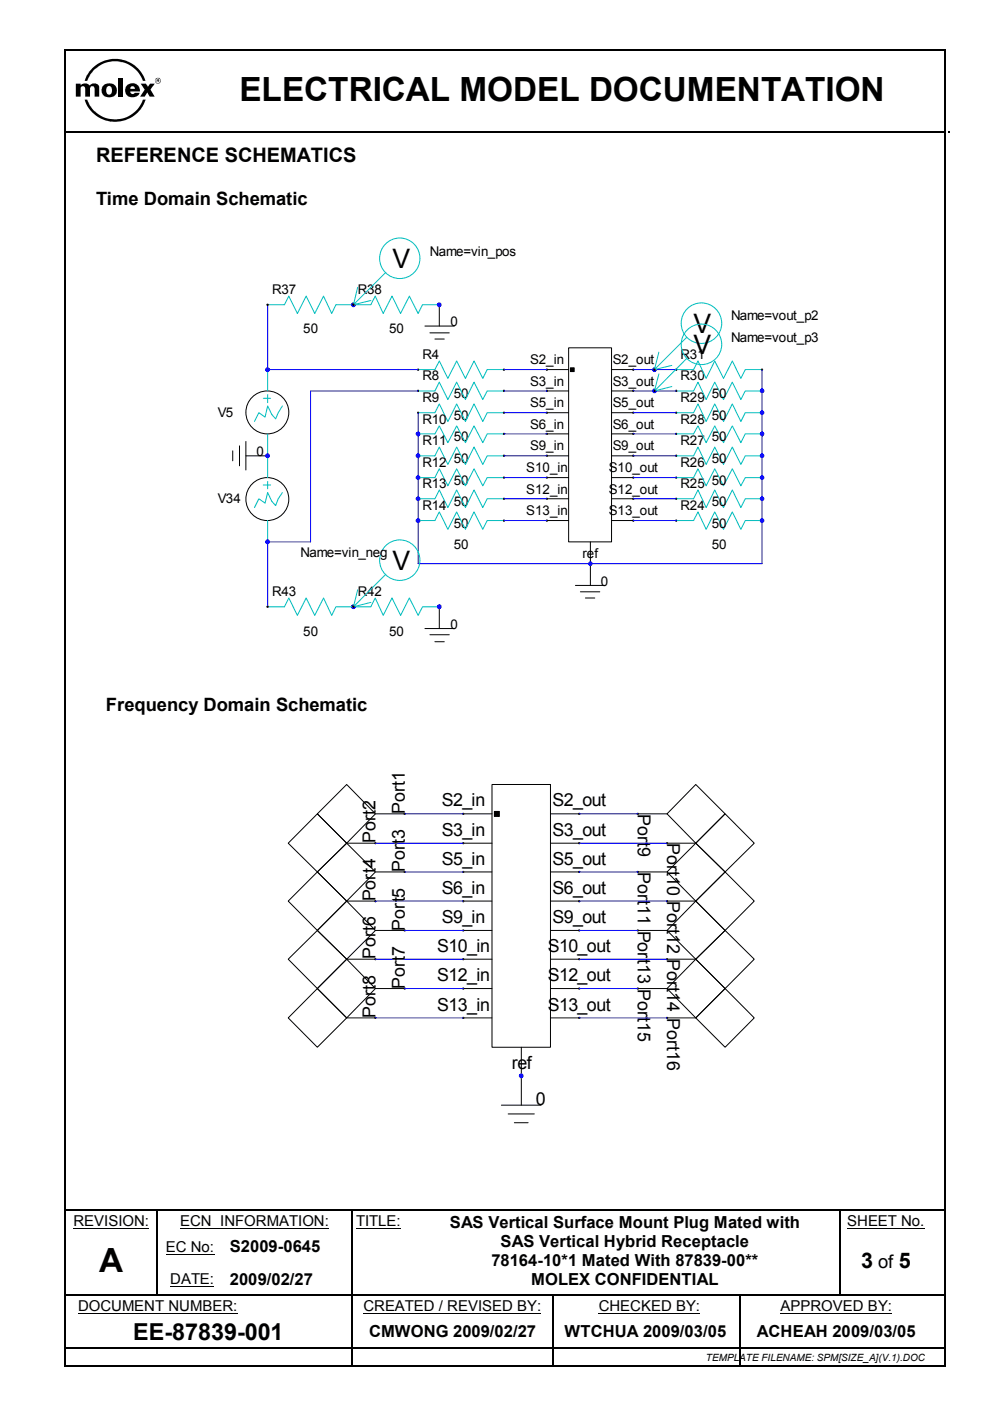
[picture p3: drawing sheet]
<svg xmlns="http://www.w3.org/2000/svg" width="210mm" height="297mm" viewBox="0 0 210 297" stroke-linecap="round" stroke-linejoin="round" font-family="sans-serif">
<g fill="#000">
<path d="M14 27.7h.4v.4h-.4zM201.2 27.7h.3v.4h-.3zM33.2 256.7h.2v.3h-.2zM33.2 256.4h.3v.3h-.3zM74.6 256.7h.2v.3h-.2zM74.6 256.4h.3v.3h-.3zM86.8 256.4h.3v.3h-.3zM178.1 256.7h.2v.3h-.2zM178.1 256.4h.3v.3h-.3zM197.8 256.4h.3v.3h-.3zM33.2 260.7h.2v.9h-.2zM33.2 267.6h.2v.9h-.2z"/>
<path d="M33.2 274.5h.2v.2h-.2zM45.4 274.5h.3v.2h-.3zM74.5 278.8h.4v.8h-.4zM74.6 260.7h.2v.9h-.2zM74.6 267.6h.2v.9h-.2zM74.6 274.5h.2v.5h-.2zM86.8 274.5h.2v.2h-.2zM117.1 278.8h.3v.8h-.3zM117.1 274.7h.3v.3h-.3zM117.1 274.5h.3v.2h-.3zM156.8 274.7h.3v.3h-.3zM156.8 274.5h.3v.2h-.3z"/>
<path d="M156.8 278.8h.3v.8h-.3zM178.1 260.7h.2v.9h-.2zM178.1 267.6h.2v.9h-.2zM178.1 274.5h.2v.2h-.2zM74.5 285.7h.4v.3h-.4zM117.1 285.7h.3v.3h-.3zM156.8 285.7h.4v.3h-.4zM198.2 285.7h.3v.3h-.3zM198.4 285.7h.4v.3h-.4zM198.8 285.7h1.5v.3h-1.5z"/>
</g>
<g fill="none" stroke="#000" stroke-width=".34">
<path d="M14.4 27.9h185.9M14 256.5h19.2M33.5 256.5h41.1M74.9 256.5h11.9M87.1 256.5h91M178.4 256.5h19.4M198.1 256.5h2.2M74.7 279.6v9.7M117.3 279.6v9.7M14 285.8h60.5M74.9 285.8h42.2M117.4 285.8h39.4"/>
<path d="M157.2 285.8h41"/>
</g>
<path d="M15.6 260.4h16M16.6 278.4h33.8M35.2 265.9h10.2M36.1 272.8h9.3M38.2 260.4h31.6M75.5 260.4h9.5M77.1 278.4h37.7M127 278.4h21.5M165.6 278.4h23.6M179.7 260.4h16.4" fill="none" stroke="#000" stroke-width=".21"/>
<g fill="none" stroke="#000" stroke-width=".25">
<path d="M33.3 257v3.7M74.7 257v3.7M178.2 257v3.7M14 274.6h19.2M33.3 261.6v6M33.3 268.5v6M33.4 274.6h12M45.7 274.6h28.9M74.7 261.6v6M74.7 268.5v6M74.7 275v3.8M74.8 274.6h12"/>
<path d="M87 274.6h30.1M117.3 275v3.8M117.4 274.6h39.4M157 275v3.8M157 279.6v9.7M157.1 274.6h21M178.2 261.6v6M178.2 268.5v6M178.3 274.6h22"/>
</g>
<g fill="#000">
<path d="M22.7 18.4l.2-.1a.62 .62 0 0 1 .8 .6 .76 .76 0 0 1 0 .8 .76 .76 0 0 1-.8 .3 1.2 1.2 0 0 1-.2-1.6zM21.9 18.2a1.56 1.56 0 0 0 0 1.9 1.56 1.56 0 0 0 1.9 .4 1.51 1.51 0 0 0 .9-2 1.51 1.51 0 0 0-2.1-.8z" fill-rule="evenodd"/>
<path d="M19.6 14.5a6.8 6.8 0 0 1 11.3 2.6h-.6a6.3 6.3 0 0 0-5.9-4.1 6.3 6.3 0 0 0-5.9 4.1h-.6l.7-1.4z" fill-rule="evenodd"/>
<path d="M26.9 18.2a1.49 1.49 0 0 0 .9 2.4 1.82 1.82 0 0 0 1.7-.6l.1-.3h-1a.5 .5 0 0 1-.6 .2 .5 .5 0 0 1-.4-.5h2.1a1.63 1.63 0 0 0-1-1.6 1.63 1.63 0 0 0-1.8 .4zM27.8 18.4l.5-.1 .3 .5h-1z" fill-rule="evenodd"/>
<path d="M29.8 17.7h1.1l.5 .7 .4-.7h1l-.9 1.3 .9 1.5h-1.1l-.5-.9-.5 .9h-1l1-1.5z" fill-rule="evenodd"/>
<path d="M32.9 17.1a.63 .63 0 0 1 1.2 0 .63 .63 0 0 1-1.2 0zM32.9 17.1a.55 .55 0 0 0 1.1 0 .55 .55 0 0 0-1.1 0z" fill-rule="evenodd"/>
<path d="M33.4 16.9l.2 .2h-.2zM33.2 16.8v.6h.2v-.2h.2v.2h.2l-.1-.6z" fill-rule="evenodd"/>
<path d="M16.1 17.7h1v.4a1.26 1.26 0 0 1 1.9 0l.7-.4h.6l.6 .4 .1 .2v2.2h-.9v-1.8l-.3-.4h-.5l-.2 .4v1.8h-1v-1.7l-.3-.5h-.4l-.3 .3v1.9h-1z" fill-rule="evenodd"/>
<path d="M25.1 16.6h1v3.9h-1z" fill-rule="evenodd"/>
<path d="M17.9 21.1h.6a6.3 6.3 0 0 0 5.9 4.2 6.3 6.3 0 0 0 5.9-4.2h.6a6.8 6.8 0 0 1-6.5 4.7 6.8 6.8 0 0 1-6.5-4.7z" fill-rule="evenodd"/>
</g>
<path d="M20.4 48.8h169.1v89.4h-169.1z" fill="#fff"/>
<path d="M121 78h.8v.8h-.8z" fill-rule="evenodd" fill="#000"/>
<g fill="none" stroke="#000" stroke-width=".21">
<path d="M56.7 78.3h.1v.2h-.1zM88.6 78.3l.2 .1-.1 .1zM106.8 78.3h.2v.2h-.2zM115.9 78.3h.2v.2h-.2zM116 78.4h4.6M120.6 73.7h9.1v41.2h-9.1zM121 78h.8v.8h-.8zM129.7 78.4h4.6M134.2 78.3h.2v.2h-.2zM143.3 78.3h.2v.2h-.2zM161.5 78.3h.2v.2h-.2zM56.7 96.5h.1v.2h-.1z"/>
<path d="M88.6 82.8h.2v.2h-.2zM88.6 87.4h.2v.2h-.2zM88.6 91.9h.2v.2h-.2zM88.6 96.5h.2v.2h-.2zM106.8 82.8h.2v.2h-.2zM106.8 96.5h.2v.2h-.2zM115.9 82.8h.2v.2h-.2zM115.9 96.5h.2v.2h-.2zM116 82.9h4.6M116 87.5h4.6M116 92h4.6M116 96.6h4.6"/>
<path d="M129.7 82.9h4.6M129.7 87.5h4.6M129.7 92h4.6M129.7 96.6h4.6M134.2 82.8h.2v.2h-.2zM134.2 96.5h.2v.2h-.2zM143.3 96.5h.2v.2h-.2zM143.3 82.8h.2v.2h-.2zM161.5 96.5h.2v.2h-.2zM161.5 82.8h.2v.2h-.2zM88.6 101.2h.2v.2h-.2zM88.6 105.7h.2v.1h-.2z"/>
<path d="M88.6 110.3l.2 .1-.1 .1zM106.8 110.3h.2v.2h-.2zM115.9 110.3h.2v.2h-.2zM116 101.3h4.6M116 105.7h4.6M116 110.4h4.6M125.2 114.9v9.2M129.7 101.3h4.6M129.7 105.7h4.6M129.7 110.4h4.6M134.2 110.3h.2v.2h-.2zM143.3 110.3h.2v.2h-.2z"/>
<path d="M161.5 110.3h.2v.2h-.2zM122 124.1h6.3M123.1 125.5h4.1M124.2 126.8h2"/>
<circle cx="56.7" cy="87.4" r="4.6"/>
<circle cx="106.9" cy="92" r=".13"/>
<circle cx="106.9" cy="87.5" r=".13"/>
<circle cx="116" cy="92" r=".13"/>
<circle cx="116" cy="87.5" r=".13"/>
<circle cx="134.3" cy="92" r=".13"/>
<circle cx="134.3" cy="87.5" r=".13"/>
<circle cx="143.4" cy="92" r=".13"/>
<circle cx="143.4" cy="87.5" r=".13"/>
<circle cx="161.6" cy="92" r=".13"/>
<circle cx="161.6" cy="87.5" r=".13"/>
<circle cx="106.9" cy="101.3" r=".13"/>
<circle cx="106.9" cy="105.8" r=".13"/>
<circle cx="116" cy="101.3" r=".13"/>
<circle cx="116" cy="105.8" r=".13"/>
<circle cx="125.2" cy="119.5" r=".13"/>
<circle cx="134.3" cy="105.8" r=".13"/>
<circle cx="134.3" cy="101.3" r=".13"/>
<circle cx="143.4" cy="101.3" r=".13"/>
<circle cx="143.4" cy="105.8" r=".13"/>
<circle cx="161.6" cy="105.8" r=".13"/>
<circle cx="161.6" cy="101.3" r=".13"/>
</g>
<g fill="none" stroke="#00bfbf" stroke-width=".21">
<path d="M56.8 78.4v4.5M88.7 78.4h3.5l1-1.9 1.8 3.7 1.9-3.7 1.8 3.7 1.8-3.7 1.9 3.7 .9-1.8h3.6M143.4 78.4h3.7l.9-1.9 1.8 3.7 1.8-3.7 1.9 3.7 1.8-3.7 1.8 3.7 1-1.8h3.5M55.8 84.5h1.6M56.8 83.7v1.7M56.8 92v4.6M59.9 86.1l-.9 1.4-.5 1.3-.8-.9-.9-1.8-.6 2.3-1.3-.9-.9 1.9M88.7 82.9h3.5l1-1.9 1.8 3.7 1.9-3.7 1.8 3.7 1.8-3.7 1.9 3.7 .9-1.8h3.6M88.7 87.5h3.5l1-1.9 1.8 3.8 1.9-3.8 1.8 3.8 1.8-3.8 1.9 3.8 .9-1.9h3.6M88.7 92h3.5l1-1.7 1.8 3.6 1.9-3.6 1.8 3.6 1.8-3.6 1.9 3.6 .9-1.9h3.6M88.7 96.6h3.5l1-1.8 1.8 3.7 1.9-3.7 1.8 3.7 1.8-3.7 1.9 3.7 .9-1.9h3.6M143.4 96.6h3.7l.9-1.8 1.8 3.7 1.8-3.7 1.9 3.7 1.8-3.7 1.8 3.7 1-1.9h3.5"/>
<path d="M143.4 92h3.7l.9-1.7 1.8 3.6 1.8-3.6 1.9 3.6 1.8-3.6 1.8 3.6 1-1.9h3.5M143.4 87.5h3.7l.9-1.9 1.8 3.8 1.8-3.8 1.9 3.8 1.8-3.8 1.8 3.8 1-1.9h3.5M143.4 82.9h3.7l.9-1.9 1.8 3.7 1.8-3.7 1.9 3.7 1.8-3.7 1.8 3.7 1-1.8h3.5M88.7 101.3h3.5l1-1.9 1.8 3.6 1.9-3.6 1.8 3.6 1.8-3.6 1.9 3.6 .9-1.7h3.6M88.7 105.7h3.5l1-1.8 1.8 3.7 1.9-3.7 1.8 3.7 1.8-3.7 1.9 3.7 .9-1.9h3.6M88.7 110.4h3.5l1-1.9 1.8 3.7 1.9-3.7 1.8 3.7 1.8-3.7 1.9 3.7 .9-1.8h3.6M143.4 110.4h3.7l.9-1.9 1.8 3.7 1.8-3.7 1.9 3.7 1.8-3.7 1.8 3.7 1-1.8h3.5M143.4 105.7h3.7l.9-1.8 1.8 3.7 1.8-3.7 1.9 3.7 1.8-3.7 1.8 3.7 1-1.9h3.5M143.4 101.3h3.7l.9-1.9 1.8 3.6 1.8-3.6 1.9 3.6 1.8-3.6 1.8 3.6 1-1.7h3.5"/>
</g>
<path d="M134.3 78.4h9.1" fill="none" stroke="#00f" stroke-width=".21"/>
<circle cx="138.8" cy="78.4" r=".39" fill="#00f"/>
<g fill="none" stroke="#00f" stroke-width=".21">
<path d="M134.3 82.9h9.1"/>
<circle cx="138.8" cy="78.4" r=".39"/>
</g>
<circle cx="138.8" cy="82.9" r=".39" fill="#00f"/>
<g fill="none" stroke="#00f" stroke-width=".21">
<path d="M106.9 78.4h9.1M106.9 87.5h9.1M106.9 92h9.1M106.9 96.6h9.1M106.9 82.9h9.1M134.3 87.5h9.1M134.3 92h9.1M134.3 96.6h9.1M106.9 101.3h9.1M106.9 105.7h9.1M106.9 110.4h9.1M134.3 101.3h9.1"/>
<path d="M134.3 105.7h9.1M134.3 110.4h9.1"/>
<circle cx="138.8" cy="82.9" r=".39"/>
</g>
<g fill="none" stroke="#000" stroke-width=".21">
<path d="M49.4 95.6v2.1M50.8 94.5v4.3M52.2 96.6h4.6M52.2 93.6v6.1M56.7 96.5h.1v.2h-.1zM56.7 114.8h.1v.2h-.1z"/>
<circle cx="56.7" cy="105.8" r="4.6"/>
</g>
<path d="M56.8 96.6v4.7M55.8 102.8h1.6M56.8 102.1v1.5M56.8 110.4v4.5M59.9 104.4l-.9 1.3-.5 1.5-.8-.9-.9-1.9-.6 2.3-1.3-1-.9 1.9" fill="none" stroke="#00bfbf" stroke-width=".21"/>
<circle cx="56.7" cy="96.6" r=".4" fill="#00f"/>
<g fill="none" stroke="#00f" stroke-width=".21">
<path d="M56.8 64.6v13.8h31.9"/>
<circle cx="56.7" cy="96.6" r=".4"/>
</g>
<circle cx="56.7" cy="78.4" r=".4" fill="#00f"/>
<g fill="none" stroke="#00f" stroke-width=".21">
<path d="M88.7 82.9h-22.8v32h-9.1v13.8"/>
<circle cx="56.7" cy="78.4" r=".4"/>
</g>
<circle cx="56.7" cy="114.9" r=".4" fill="#00f"/>
<g fill="none" stroke="#00f" stroke-width=".21">
<path d="M161.6 78.4v41.1h-72.9v-32"/>
<circle cx="56.7" cy="114.9" r=".4"/>
</g>
<circle cx="88.7" cy="110.4" r=".4" fill="#00f"/>
<circle cx="88.7" cy="110.4" r=".4" fill="none" stroke="#00f" stroke-width=".21"/>
<circle cx="88.7" cy="105.7" r=".39" fill="#00f"/>
<circle cx="88.7" cy="105.7" r=".38" fill="none" stroke="#00f" stroke-width=".21"/>
<circle cx="88.7" cy="101.3" r=".39" fill="#00f"/>
<circle cx="88.7" cy="101.3" r=".39" fill="none" stroke="#00f" stroke-width=".21"/>
<circle cx="88.7" cy="96.6" r=".4" fill="#00f"/>
<circle cx="88.7" cy="96.6" r=".4" fill="none" stroke="#00f" stroke-width=".21"/>
<circle cx="88.7" cy="92" r=".39" fill="#00f"/>
<circle cx="88.7" cy="92" r=".39" fill="none" stroke="#00f" stroke-width=".21"/>
<circle cx="125.2" cy="119.5" r=".38" fill="#00f"/>
<circle cx="125.2" cy="119.5" r=".38" fill="none" stroke="#00f" stroke-width=".21"/>
<circle cx="161.6" cy="110.4" r=".39" fill="#00f"/>
<circle cx="161.6" cy="110.4" r=".39" fill="none" stroke="#00f" stroke-width=".21"/>
<circle cx="161.6" cy="105.7" r=".38" fill="#00f"/>
<circle cx="161.6" cy="105.7" r=".38" fill="none" stroke="#00f" stroke-width=".21"/>
<circle cx="161.6" cy="101.3" r=".38" fill="#00f"/>
<circle cx="161.6" cy="101.3" r=".38" fill="none" stroke="#00f" stroke-width=".21"/>
<circle cx="161.6" cy="96.6" r=".39" fill="#00f"/>
<circle cx="161.6" cy="96.6" r=".39" fill="none" stroke="#00f" stroke-width=".21"/>
<circle cx="161.6" cy="92" r=".39" fill="#00f"/>
<circle cx="161.6" cy="92" r=".39" fill="none" stroke="#00f" stroke-width=".21"/>
<circle cx="161.6" cy="87.5" r=".38" fill="#00f"/>
<circle cx="161.6" cy="87.5" r=".38" fill="none" stroke="#00f" stroke-width=".21"/>
<circle cx="161.6" cy="82.9" r=".39" fill="#00f"/>
<circle cx="161.6" cy="82.9" r=".39" fill="none" stroke="#00f" stroke-width=".21"/>
<path d="M56.8 64.6h3.5l1-1.8 1.8 3.7 1.8-3.7 1.9 3.7 1.8-3.7 1.8 3.7 .8-1.9h3.8" fill="none" stroke="#00bfbf" stroke-width=".21"/>
<path d="M56.7 64.5h.1v.2h-.1zM74.9 64.5l.2 .1-.1 .2z" fill="none" stroke="#000" stroke-width=".21"/>
<circle cx="75" cy="64.6" r=".4" fill="#00f"/>
<circle cx="75" cy="64.6" r=".4" fill="none" stroke="#00f" stroke-width=".21"/>
<path d="M75 64.6h3.7l.9-1.8 1.7 3.7 1.8-3.7 1.9 3.7 1.8-3.7 1.9 3.7 .9-1.9h3.6M75 128.7h3.7l.9-1.9 1.7 3.7 1.8-3.7 1.9 3.7 1.8-3.7 1.9 3.7 .9-1.8h3.6" fill="none" stroke="#00bfbf" stroke-width=".21"/>
<path d="M74.9 64.5l.2 .1-.1 .2zM93.1 64.5l.2 .1-.1 .2zM74.9 128.5h.2v.2h-.2zM93.1 128.5h.2v.2h-.2z" fill="none" stroke="#000" stroke-width=".21"/>
<circle cx="75" cy="128.6" r=".4" fill="#00f"/>
<circle cx="75" cy="128.6" r=".4" fill="none" stroke="#00f" stroke-width=".21"/>
<path d="M56.8 128.7h3.5l1-1.9 1.8 3.7 1.8-3.7 1.9 3.7 1.8-3.7 1.8 3.7 .8-1.8h3.8" fill="none" stroke="#00bfbf" stroke-width=".21"/>
<path d="M90.1 69.1h6.3M91.2 70.6h4.1M92.2 71.9h2M93.1 64.5l.2 .1-.1 .2zM93.2 64.6v4.5M56.7 128.5h.1v.2h-.1zM74.9 128.5h.2v.2h-.2z" fill="none" stroke="#000" stroke-width=".21"/>
<circle cx="93.2" cy="64.6" r=".4" fill="#00f"/>
<circle cx="93.2" cy="64.6" r=".4" fill="none" stroke="#00f" stroke-width=".21"/>
<path d="M90.1 133.3h6.3M91.2 134.6h4.1M92.2 136.1h2M93.1 128.5h.2v.2h-.2zM93.2 128.7v4.6" fill="none" stroke="#000" stroke-width=".21"/>
<circle cx="93.2" cy="128.6" r=".4" fill="#00f"/>
<circle cx="93.2" cy="128.6" r=".4" fill="none" stroke="#00f" stroke-width=".21"/>
<g fill="none" stroke="#00bfbf" stroke-width=".21">
<path d="M81.8 57.7l-6.8 6.9M75.9 60.9l-.9 3.7M78.7 63.7l-3.7 .9M139.7 74.7l-.9 3.7M139.7 79.3l-.9 3.6M142.5 77.5l-3.7 .9M145.7 71.5l-6.9 6.9M145.7 76l-6.9 6.9M142.5 82l-3.7 .9M75.9 125.1l-.9 3.6M78.7 127.7l-3.7 1M81.8 121.8l-6.8 6.9"/>
<circle cx="84.8" cy="54.8" r="4.3"/>
<circle cx="148.8" cy="68.5" r="4.3"/>
<circle cx="148.8" cy="73" r="4.3"/>
<circle cx="84.8" cy="118.8" r="4.3"/>
</g>
<path d="M74.9 64.5l.2 .1-.1 .2zM138.7 78.3h.2v.2h-.2zM138.7 82.8h.2v.2h-.2zM74.9 128.5h.2v.2h-.2z" fill="none" stroke="#000" stroke-width=".21"/>
<path d="M26 156h166.6v89.5h-166.6z" fill="#fff"/>
<path d="M104.9 172h1v1.1h-1z" fill-rule="evenodd" fill="#000"/>
<g fill="none" stroke="#000" stroke-width=".21">
<path d="M98.3 172.6h6.1M98.3 178.8h6.1M104.4 166.3h12.4v55.7h-12.4zM104.9 172h1v1.1h-1zM116.8 172.6h6.1M116.8 178.8h6.1M98.2 184.8h.2v.1h-.2zM98.2 191h.2v.2h-.2zM98.2 197.2h.2v.2h-.2zM98.3 184.9h6.1M98.3 191h6.1M98.3 197.3h6.1"/>
<path d="M116.8 184.9h6.1M116.8 191h6.1M116.8 197.3h6.1M122.8 184.8h.1v.1h-.1zM122.8 191h.1v.2h-.1zM122.8 197.2h.1v.2h-.1zM98.2 215.7h.2v.2h-.2zM98.3 203.4h6.1M98.3 209.6h6.1M98.3 215.8h6.1M116.8 203.4h6.1M116.8 209.6h6.1"/>
<path d="M116.8 215.8h6.1M122.8 215.7h.1v.2h-.1zM106.3 234.3h8.5M107.8 236.2h5.5M109.1 238h2.9M110.5 228h.2v.2h-.2zM110.6 222v12.3"/>
<circle cx="98.3" cy="178.8" r=".13"/>
<circle cx="98.3" cy="172.6" r=".13"/>
<circle cx="122.8" cy="178.8" r=".13"/>
<circle cx="122.8" cy="172.6" r=".13"/>
<circle cx="98.3" cy="203.4" r=".13"/>
<circle cx="98.3" cy="209.6" r=".13"/>
<circle cx="122.8" cy="203.4" r=".13"/>
<circle cx="122.8" cy="209.6" r=".13"/>
</g>
<circle cx="110.6" cy="228.1" r=".4" fill="#00f"/>
<g fill="none" stroke="#00f" stroke-width=".21">
<path d="M79.6 178.8h18.7M85.9 172.6h12.4M122.9 172.6h12.4M122.9 178.8h18.6M79.6 191h18.7M85.9 184.9h12.4M85.9 197.3h12.4M122.9 184.9h12.4M122.9 191h18.6M122.9 197.3h12.4M79.6 203.4h18.7M79.6 215.8h18.7"/>
<path d="M85.9 209.6h12.4M122.9 203.4h18.6M122.9 209.6h12.4M122.9 215.8h18.6"/>
<circle cx="110.6" cy="228.1" r=".4"/>
</g>
<g fill="none" stroke="#000" stroke-width=".21">
<path d="M67.3 172.6l6.2 6.2-6.2 6.1-6.2-6.1zM73.5 166.3l6.1 6.3-6.1 6.2-6.2-6.2zM73.5 178.8h6.1M79.6 172.6h6.3M85.7 172.5h.2v.1h-.2zM135.2 172.5h.2v.1h-.2zM135.3 172.6h6.2M141.4 178.7h.2v.2h-.2zM141.5 178.8h6.1M147.6 166.3l6.2 6.3-6.2 6.2-6.1-6.2zM147.6 178.8l6.2 6.1-6.2 6.1-6.1-6.1zM153.8 172.6l6.2 6.2-6.2 6.1-6.2-6.1z"/>
<path d="M61.1 191l6.2-6.1 6.2 6.1-6.2 6.3zM67.3 184.9l6.2-6.1 6.1 6.1-6.1 6.1zM67.3 197.3l6.2-6.3 6.1 6.3-6.1 6.1zM73.5 191h6.1M79.5 191h.2v.2h-.2zM79.6 184.9h6.3M79.6 197.3h6.3M85.7 184.8h.2v.1h-.2zM85.7 197.2h.2v.2h-.2zM135.2 184.8h.2v.1h-.2zM135.2 197.2h.2v.2h-.2zM135.3 184.9h6.2"/>
<path d="M135.3 197.3h6.2M141.4 191h.2v.2h-.2zM141.5 191h6.1M147.6 191l6.2-6.1 6.2 6.1-6.2 6.3zM147.6 191l6.2 6.3-6.2 6.1-6.1-6.1zM61.1 203.4l6.2-6.1 6.2 6.1-6.2 6.2zM67.3 209.6l6.2-6.2 6.1 6.2-6.1 6.2zM67.3 209.6l6.2 6.2-6.2 6.2-6.2-6.2zM73.5 203.4h6.1M73.5 215.8h6.1M79.5 215.7h.2v.2h-.2zM79.6 209.6h6.3"/>
<path d="M85.7 209.5h.2v.2h-.2zM135.2 209.5h.2v.2h-.2zM135.3 209.6h6.2M141.4 203.3h.2v.2h-.2zM141.4 215.7h.2v.2h-.2zM141.5 203.4h6.1M141.5 215.8h6.1M147.6 203.4l6.2-6.1 6.2 6.1-6.2 6.2zM147.6 203.4l6.2 6.2-6.2 6.2-6.1-6.2zM153.8 209.6l6.2 6.2-6.2 6.2-6.2-6.2z"/>
<circle cx="79.6" cy="178.8" r=".13"/>
<circle cx="79.6" cy="203.4" r=".13"/>
</g>
<path d="M13.7 10.4h.3v.3h-.3zM200.3 10.4h.3v.3h-.3zM13.7 289.3h.3v.4h-.3zM200.3 289.3h.3v.4h-.3z" fill="#000"/>
<path d="M13.8 10.7v278.6M14 10.5h186.3M200.4 10.7v278.6M14 289.5h186.3" fill="none" stroke="#000" stroke-width=".34"/>
<g font-size="7.1">
<text x="50.8" y="21.5">ELECTRICAL MODEL DOCUMENTATION</text>
<text x="21" y="269.8">A</text>
</g>
<g font-size="5.7">
<text x="83.3" y="56.9">V</text>
<text x="147.1" y="70.7">V</text>
<text x="147.1" y="75.1">V</text>
<text x="83.3" y="120.9">V</text>
</g>
<text font-size="5" x="28.3" y="284.1">EE-87839-001</text>
<g font-size="4.6">
<text x="182.6" y="268.9">3</text>
<text x="190.6" y="268.9">5</text>
</g>
<text font-size="4.2" x="20.4" y="34.4">REFERENCE SCHEMATICS</text>
<g font-size="3.9">
<text x="20.4" y="43.4">Time Domain Schematic</text>
<text x="22.5" y="150.7">Frequency Domain Schematic</text>
<text x="186.3" y="268.9">of</text>
</g>
<g font-size="3.8">
<text x="85.9" y="172.6" transform="rotate(-90 85.9 172.6)">Port1</text>
<text x="93.7" y="171">S2_in</text>
<text x="117.2" y="171">S2_out</text>
<text x="135.3" y="172.6" transform="rotate(90 135.3 172.6)">Port9</text>
<text x="79.6" y="178.8" transform="rotate(-90 79.6 178.8)">Port2</text>
<text x="93.7" y="177.2">S3_in</text>
<text x="117.2" y="177.2">S3_out</text>
<text x="141.5" y="178.8" transform="rotate(90 141.5 178.8)">Port10</text>
<text x="85.9" y="184.9" transform="rotate(-90 85.9 184.9)">Port3</text>
<text x="93.7" y="183.4">S5_in</text>
<text x="117.2" y="183.4">S5_out</text>
<text x="135.3" y="184.9" transform="rotate(90 135.3 184.9)">Port11</text>
<text x="79.6" y="191.1" transform="rotate(-90 79.6 191.1)">Port4</text>
<text x="93.7" y="189.5">S6_in</text>
<text x="117.2" y="189.5">S6_out</text>
<text x="141.5" y="191.1" transform="rotate(90 141.5 191.1)">Port12</text>
<text x="85.9" y="197.3" transform="rotate(-90 85.9 197.3)">Port5</text>
<text x="93.7" y="195.7">S9_in</text>
<text x="117.2" y="195.7">S9_out</text>
<text x="135.3" y="197.3" transform="rotate(90 135.3 197.3)">Port13</text>
<text x="79.6" y="203.4" transform="rotate(-90 79.6 203.4)">Port6</text>
<text x="92.8" y="201.9">S10_in</text>
<text x="116.2" y="201.9">S10_out</text>
<text x="141.5" y="203.4" transform="rotate(90 141.5 203.4)">Port14 Port16</text>
<text x="85.9" y="209.6" transform="rotate(-90 85.9 209.6)">Port7</text>
<text x="92.8" y="208">S12_in</text>
<text x="116.2" y="208">S12_out</text>
<text x="135.3" y="209.6" transform="rotate(90 135.3 209.6)">Port15</text>
<text x="79.6" y="215.8" transform="rotate(-90 79.6 215.8)">Port8</text>
<text x="92.8" y="214.2">S13_in</text>
<text x="116.2" y="214.2">S13_out</text>
<text x="108.5" y="226.7">ref</text>
<text x="113.6" y="234.4">0</text>
</g>
<g font-size="3.5">
<text x="95.4" y="260.3">SAS Vertical Surface Mount Plug Mated with</text>
<text x="48.8" y="265.5">S2009-0645</text>
<text x="104.2" y="268.4">78164-10*1 Mated With 87839-00**</text>
<text x="106.2" y="264.3">SAS Vertical Hybrid Receptacle</text>
<text x="48.8" y="272.4">2009/02/27</text>
<text x="112.6" y="272.5">MOLEX CONFIDENTIAL</text>
<text x="78.3" y="283.4">CMWONG 2009/02/27</text>
<text x="119.8" y="283.4">WTCHUA 2009/03/05</text>
<text x="160.5" y="283.4">ACHEAH 2009/03/05</text>
</g>
<g font-size="3.2">
<text x="15.6" y="259.9">REVISION:</text>
<text x="38.2" y="259.9">ECN INFORMATION:</text>
<text x="75.5" y="259.9">TITLE:</text>
<text x="179.7" y="259.9">SHEET No.</text>
<text x="35.2" y="265.4">EC No:</text>
<text x="36.1" y="272.3">DATE:</text>
<text x="16.6" y="278">DOCUMENT NUMBER:</text>
<text x="77.1" y="278">CREATED / REVISED BY:</text>
<text x="127" y="278">CHECKED BY:</text>
<text x="165.6" y="278">APPROVED BY:</text>
</g>
<g font-size="2.8">
<text x="91.2" y="54.2">Name=vin_pos</text>
<text x="57.7" y="62.4">R37</text>
<text x="75.9" y="62.4">R38</text>
<text x="64.3" y="70.6">50</text>
<text x="82.5" y="70.6">50</text>
<text x="95.5" y="69.1">0</text>
<text x="155.1" y="67.9">Name=vout_p2</text>
<text x="89.6" y="76.2">R4</text>
<text x="112.4" y="77.2">S2_in</text>
<text x="130" y="77.2">S2_out</text>
<text x="144.4" y="76.2">R31</text>
<text x="155.1" y="72.4">Name=vout_p3</text>
<text x="89.6" y="80.6">R8</text>
<text x="112.4" y="81.8">S3_in</text>
<text x="130" y="81.8">S3_out</text>
<text x="144.4" y="80.6">R30</text>
<text x="46.2" y="88.3">V5</text>
<text x="89.6" y="85.3">R9</text>
<text x="89.6" y="89.9">R10</text>
<text x="96.2" y="84.3">50</text>
<text x="96.2" y="89">50</text>
<text x="112.4" y="86.3">S5_in</text>
<text x="130" y="86.3">S5_out</text>
<text x="144.4" y="89.9">R28</text>
<text x="144.4" y="85.3">R29</text>
<text x="151" y="89">50</text>
<text x="151" y="84.3">50</text>
<text x="89.6" y="94.4">R11</text>
<text x="96.2" y="93.5">50</text>
<text x="112.4" y="91">S6_in</text>
<text x="112.4" y="95.5">S9_in</text>
<text x="130" y="91">S6_out</text>
<text x="130" y="95.5">S9_out</text>
<text x="144.4" y="94.4">R27</text>
<text x="151" y="93.5">50</text>
<text x="54.4" y="96.6">0</text>
<text x="89.6" y="99">R12</text>
<text x="96.2" y="98.1">50</text>
<text x="111.6" y="100.1">S10_in</text>
<text x="129.2" y="100.1">S10_out</text>
<text x="144.4" y="99">R26</text>
<text x="151" y="98.1">50</text>
<text x="46.2" y="106.6">V34</text>
<text x="89.6" y="103.5">R13</text>
<text x="96.2" y="102.7">50</text>
<text x="96.2" y="107.2">50</text>
<text x="111.6" y="104.7">S12_in</text>
<text x="129.2" y="104.7">S12_out</text>
<text x="144.4" y="103.5">R25</text>
<text x="151" y="107.2">50</text>
<text x="151" y="102.7">50</text>
<text x="89.6" y="108.2">R14</text>
<text x="96.2" y="111.8">50</text>
<text x="111.6" y="109.2">S13_in</text>
<text x="129.2" y="109.2">S13_out</text>
<text x="144.4" y="108.2">R24</text>
<text x="151" y="111.8">50</text>
<text x="63.8" y="118.2">Name=vin_neg</text>
<text x="96.2" y="116.4">50</text>
<text x="123.6" y="118.3">ref</text>
<text x="151" y="116.4">50</text>
<text x="127.5" y="124.2">0</text>
<text x="57.7" y="126.4">R43</text>
<text x="75.9" y="126.4">R42</text>
<text x="64.3" y="134.7">50</text>
<text x="82.5" y="134.7">50</text>
<text x="95.5" y="133.3">0</text>
</g>
<text font-size="2.1" x="149.7" y="288.5">TEMPLATE FILENAME: SPM[SIZE_A](V.1).DOC</text>
</svg>
